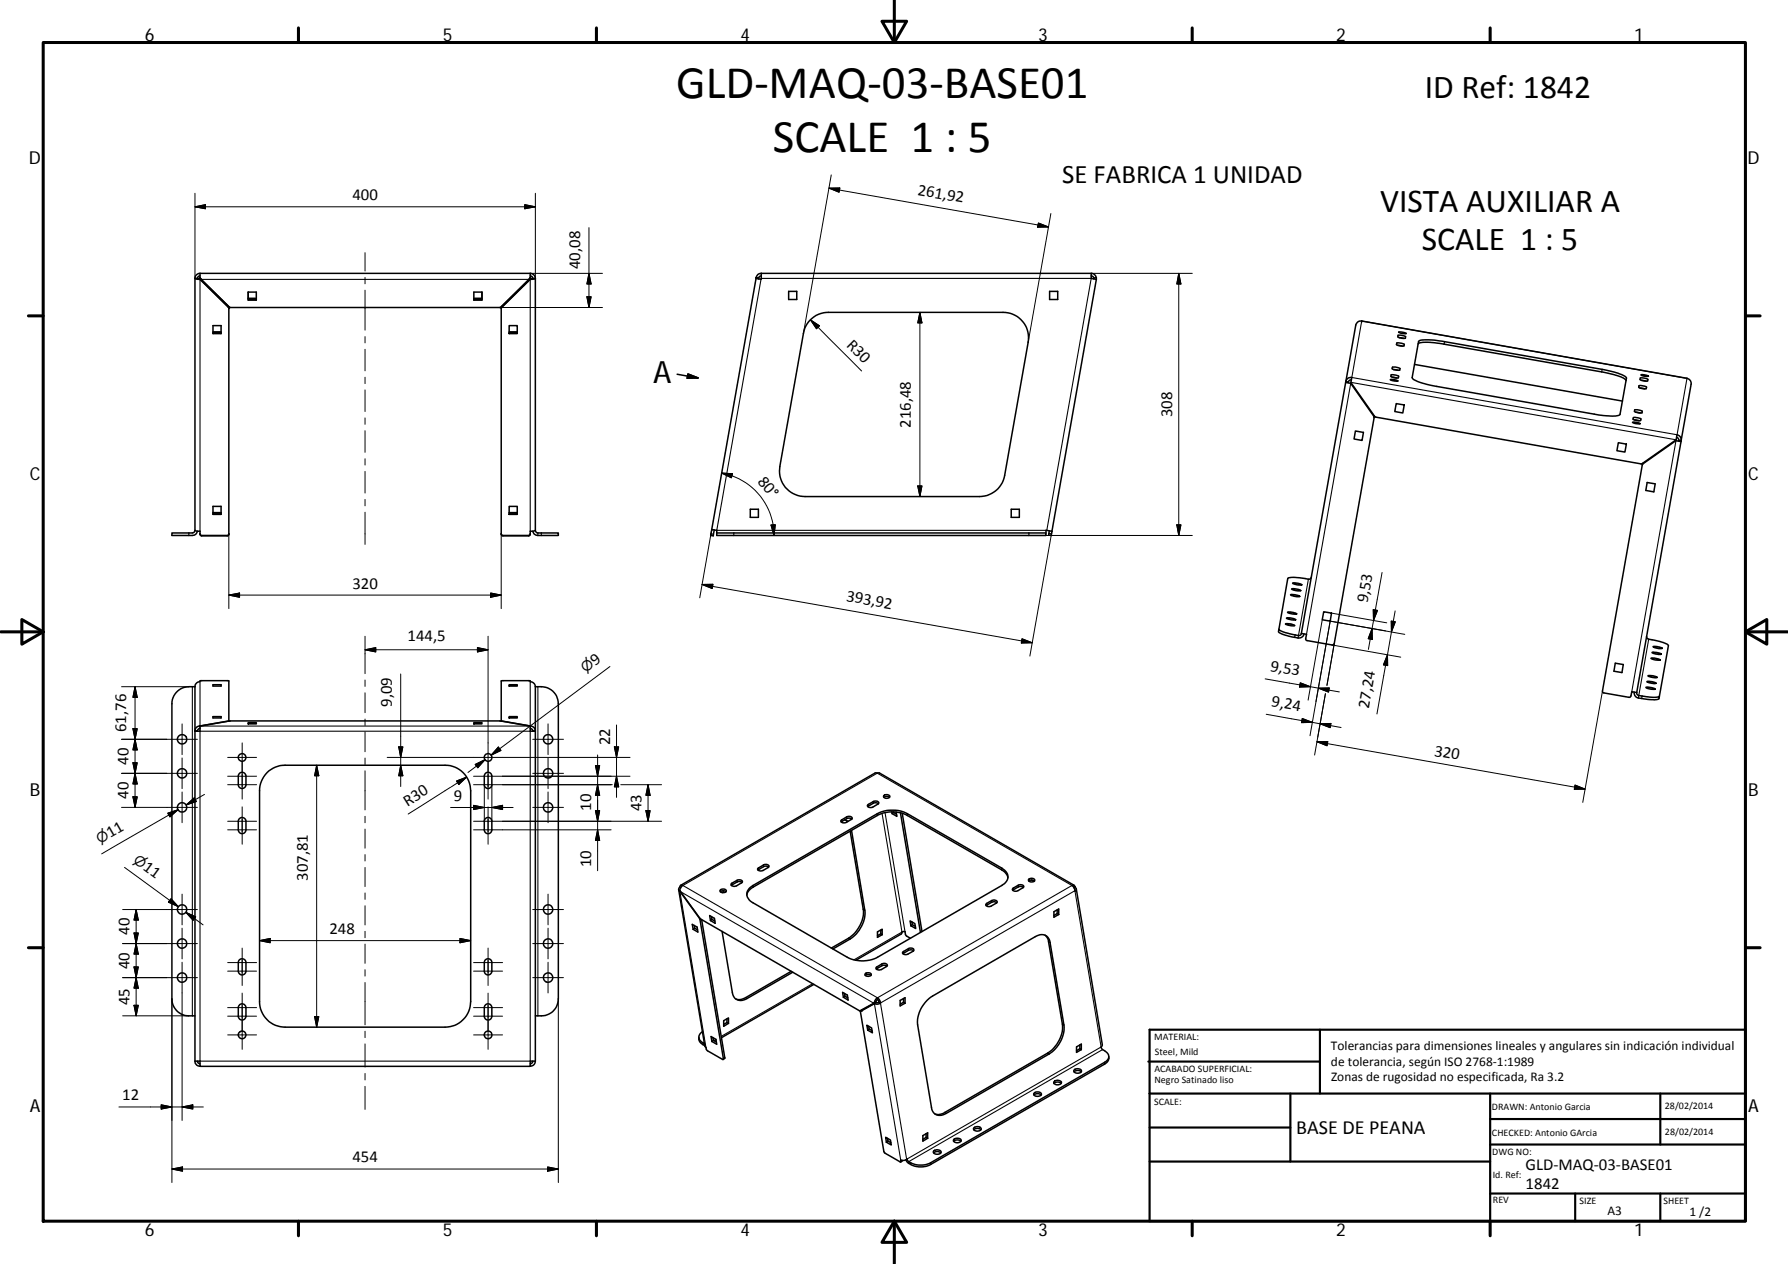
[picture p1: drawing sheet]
<svg xmlns="http://www.w3.org/2000/svg" width="420mm" height="297mm" viewBox="0 0 420 297" stroke-linecap="round" stroke-linejoin="round" font-family="sans-serif">
<g fill="none" stroke="#000" stroke-width=".36">
<path d="M45.8 65.4l1.2 .3M45.8 65.4h.6M45.8 65.4v59.2M46.4 65.4l.6 .2 6.7 6.5 .1 .4-.1-.3-6.7-6.5M47 65.4l6.7 6.6 .1 .4M47 65.4v.3M47 64.2h77.6M47 65.3l.3 .3M47 64.2v1.1M47 65.4h-.6M47 65.3h.1M47 65.3l.1 .1"/>
<path d="M47 64.2l-.8 .3-.3 .4-.1 .5M47 64.8l-.4 .1-.2 .5M50 76.5h2v1.9h-2zM50 78h2M50 78.1h2M50 78.3h2M53.8 72.5v53.2l-.3 .2h-6.2l-.3-.2v-.9l-1.2-.2M58.3 70.1h1.9M58.3 70.2h1.9M58.3 68.6h1.9v1.9h-1.9zM58.3 70.4h1.9M111.3 70.4h2"/>
<path d="M111.3 68.6h2v1.9h-2zM111.3 70.1h2M113.3 68.6v1.6h-2M117.8 72.5v53l.3 .4h6.2l.3-.2v-.9l1.2-.2M119.6 78.1h1.9M119.6 76.5h1.9v1.9h-1.9zM119.6 78.3h1.9M119.6 78h1.9M124.6 65.4h.6M124.6 64.2v1.1M124.6 65.3l-.3 .3M124.6 65.3h.1"/>
<path d="M124.6 65.4v.3M124.6 65.3l-.2 .1M124.6 65.3l-7.2 7h-63.2l-7.2-7M124.6 65.4l-6.7 6.6-.1 .4M124.6 64.8l.4 .1 .2 .5M124.6 64.2l.9 .5 .3 .7M125.2 65.4l-.6 .2-6.8 6.6v.3l6.8-6.8M125.2 65.4h.6M125.8 65.4l-1.2 .3M125.8 65.4v59.2M177.7 65.4l-10.5 59M177.7 65.3h.6"/>
<path d="M177.7 65.3v.1M178.3 65.3h.1M178.3 65.3v.3M178.9 64.2h77.5M178.9 64.2l-.1 1.5-1.1-.3M178.9 64.2a1.18 1.18 0 0 0-1.2 1.1M178.9 64.8l-.3 .1-.3 .4M185.3 68.5h1.9v1.9h-1.9zM190.4 75.2a5.9 5.9 0 0 1 4.3-1.8h41a6 6 0 0 1 5.9 7l-5.5 31.3a6 6 0 0 1-5.9 5h-41a6 6 0 0 1-6-7.1l5.6-31.2 .5-1.8zM246.6 68.5h1.9v1.9h-1.9zM256.4 64.8l.5 .2 .1 .3M256.4 64.2l.7 .3 .5 .8"/>
<path d="M256.4 64.2v1.2l1.2 .3M257 65.3v.3M257.6 65.3v.4M257.6 65.3h-.6M257.6 65.7l-10.4 59.1M328.5 78.8h.8a.64 .64 0 0 1 .9 .7l-1.5-.2-.2-.1zM328.7 78l.9 .1 .8 .3-1-.1zM328.8 79.4l1.1 .1M159.1 87.9l5 .9M161.7 87.9l2.4 .9-2.6 .1zM316.2 89.9l1.2 .2 5.5 8M316.2 89.9l-10.4 59"/>
<path d="M316.3 89.7l2.3-13.3 .4-.7 .7-.3 76.7 13.5a1.26 1.26 0 0 1 1 1.4l-2.4 13.2M316.3 89.7l-.1 .2M316.3 89.7l.6 .1M316.3 89.7a1.05 1.05 0 0 1 1.4-.9l-.3 1.1 5.7 8 .2 .1 62.3 11 8.3-5.6 .1-1.1a1.03 1.03 0 0 1 1 1.2M316.9 89.8l-.1 .2M317.6 89.3h-.4l-.3 .5M322.9 98.1l-9.4 53.3-.5 .2-6-1.1-.2-.3 .2-1.1-1.2-.2M322.9 97.8v.3M326.7 89.2h.9l.9 .3h-.9zM326.9 88.1h.8a.62 .62 0 0 1 .9 .7l-1.4-.1-.4-.2zM327.1 88.6l1.1 .2M327.2 86.3h.8l1 .3-.1 .4h-.8a.66 .66 0 0 1-.9-.7z"/>
<path d="M327.5 86.8l1.1 .2M328.1 94.8l1.9 .4-.4 1.8-1.8-.3zM328.2 80.6h.8a.62 .62 0 0 1 .9 .7l-1.5-.2-.2-.1zM328.5 81.2l1.1 .1M332.4 85.6l48.9 8.7M333.2 80.8a5.4 5.4 0 0 1 3.8-.3l40 7 3.1 .8a2.91 2.91 0 0 1 2 1.2M333.5 80.1l2.1-.2 3.3 .3 38.2 6.7 3.5 1a2.13 2.13 0 0 1 1.6 1l-1.5 8.4a3.4 3.4 0 0 1-2.8 .4l-2.1-.2-38.2-6.7-3.7-.9a3.3 3.3 0 0 1-2.1-1.1zM383.6 99.2l1 .1 .8 .3-1.1-.1zM383.8 98.1h.8a.62 .62 0 0 1 .9 .7l-1.5-.1-.3-.2zM384.1 98.7l1.1 .2M384.1 96.3h.8a.64 .64 0 0 1 .9 .7l-1.5-.2-.2-.1zM384.4 96.9l1.1 .1"/>
<path d="M385.2 90.6l.8 .1a.62 .62 0 0 1 .9 .6l-1.6-.1-.2-.2zM385.4 91.2l1.1 .2M385.5 88.8h.8a.64 .64 0 0 1 .8 .7l-1.3-.1-.4-.2zM385.6 88.1h.7l1.1 .3h-1.1zM385.7 89.4l1.1 .2M50 119h2v1.9h-2zM119.6 119h1.9v1.9h-1.9zM176.3 119.7h1.9v1.9h-1.9zM237.6 119.7h1.9v1.9h-1.9zM318.5 101.3l1.9 .3-.3 1.9-1.9-.3zM380.3 104l1.9 .4-.4 1.8-1.8-.3zM386 108.9l-9.4 53.5 .2 .4 6 1.1 .4-.2 .2-1.1 1.2 .2"/>
<path d="M387.1 113.4l1.8 .3-.3 1.9-1.9-.3zM394 102.8l.4 .3 .1 .3M394.5 103.4l-.1 .3M394.5 103.4l.5 .1M395 103.8l-10.4 59M395 103.8l-1.2-.3-7.8 5.5-.1 .2M395 103.5v.3M45.8 124.6l-.1 .4-.5 .2h-4.8v.6h4.8l.9-.3 .3-.7M47 125.5l.3 .3h6.1l.4-.3M50 120.5h2M50 120.6h2M50 120.8h2"/>
<path d="M117.8 125.5l.3 .3h6.1l.4-.3M119.6 120.6h1.9M119.6 120.8h1.9M119.6 120.5h1.9M125.8 124.6l.4 .6h5v.6h-5.1l-.6-.3-.3-.7M167.8 124.5l-.2 1.4-.6-.1 .2-1.4 .5 .1a.56 .56 0 0 1 .6 .1 .56 .56 0 0 1 .1 .6M168.4 125.2h77.4v.6h-77.4zM246.6 124.7l-.2 1 .6 .1 .2-1M247.2 124.8l-1.4-.2v.6M303.3 139.7l1 .1a.96 .96 0 0 1 1.1 .4l-1.4-.1zM303.6 138.3l1.4 .2 .7 .3h-1.2l-.9-.2zM303.8 137l1.2 .1 .9 .3h-1.2z"/>
<path d="M308.2 135.6l-.6 .5-3.6-.4-1.1 .1-.3 .2-2.1 11.8M302.1 146.6h1l1.1 .4-1.4-.1-.7-.2zM302.3 145.2h1l1.2 .4-1 .1zM302.6 143.8l1.2 .1 .9 .4h-1.2l-.8-.3zM305.8 148.9l-.1 .3-.6 .2-3-.7a2.11 2.11 0 0 1-1.6-.9l-.1 .6a5.4 5.4 0 0 0 3.4 1.3l.4 .1a1.43 1.43 0 0 0 2.2-.8M311.1 143.8l1.8 .3-.3 1.9-1.9-.4zM379.6 155.9l1.9 .3-.4 1.9-1.8-.4zM386.9 149.5l.4 .7 3.1 .7a2.32 2.32 0 0 1 1.7 .8l-2.2 11.9M387.3 158.8h1.2l.9 .4h-1.2zM388 154.7l.8-.1 1.3 .5h-1.2zM388.2 153.3l1.3 .1 .9 .3h-1.2zM388.4 152h1.1l1.1 .3-.9 .1z"/>
<path d="M45.8 161.4a4.4 4.4 0 0 0-5.4 4v69.3a4.2 4.2 0 0 0 5.2 4h.2M45.8 161.4v88M45.8 161.4l.1-.5 .3-.4 .8-.3 .1-.2h6.7v9.4M46.4 171.8h.1M47 170.6h.1M47 171.2l-.4 .1-.2 .5M47 170.6v1.2h-1.2M47 170.6l-.8 .3-.3 .4-.1 .5h.6M50 160.9h2v.3h-2zM50 168.4h2v.3h-2zM53.8 169.5l-6.8 1.1M58.3 169.8h1.9v.3h-1.9z"/>
<path d="M111.3 169.8h2v.3h-2zM117.8 169.5l6.8 1.1M119.6 168.4h1.9v.3h-1.9zM119.6 160.9h1.9v.3h-1.9zM124.6 170.6h.1M124.6 170.6l-7.2-1.2h-63.2l-7.2 1.2M124.6 171.2l.4 .1 .2 .5M124.6 170.6v1.2h1.2M124.6 170.6l.7 .3 .4 .4 .1 .5h-.6M125.2 171.8h.1M125.8 161.4a4.4 4.4 0 0 1 5.4 4v69.3a4.2 4.2 0 0 1-5.1 4h-.3M125.8 161.4l-.3-.7-1.1-.7h-6.6v9.4"/>
<path d="M125.8 161.4v88M384 162.6a1.42 1.42 0 0 0 1.8 1.5l2.2 .3a2.26 2.26 0 0 0 1.8-.2l.1-.6a5.3 5.3 0 0 1-3.5 0l-1.5-.2-.2-.3-.1-.3M386.8 161.5l1.5 .1 .6 .3h-1.2l-.8-.2zM387 160.2h1.3l.9 .4-1.2-.1zM56.2 192.4a.9 .9 0 0 1 1-.2 .9 .9 0 0 1 .6 .8v2a.9 .9 0 0 1-.9 .9 .9 .9 0 0 1-.9-.9v-2zM56.4 181.7a.9 .9 0 0 1 1.4 .7v2a.9 .9 0 0 1-.9 .9 .9 .9 0 0 1-.9-.9v-2.2zM62.7 181.6a6 6 0 0 1 4.3-1.8h37.6a6 6 0 0 1 6 6v49.6a6.1 6.1 0 0 1-6 6h-37.6a6 6 0 0 1-6-6v-49.6a6.2 6.2 0 0 1 1.7-4.2zM114 192.4a.9 .9 0 0 1 1-.2 .9 .9 0 0 1 .6 .8v2a.89 .89 0 0 1-.9 .9 .89 .89 0 0 1-.9-.9v-2zM114 181.8a.89 .89 0 0 1 1-.3 .89 .89 0 0 1 .6 .9v2a.89 .89 0 0 1-.9 .9 .89 .89 0 0 1-.9-.9v-2zM197.7 192.7l1.3-.7a.79 .79 0 0 1 1.2 .4l-1.3 .9a.78 .78 0 0 1-1.3-.5zM198.5 192.7l.8 .3M198.8 192.7l.3 .4"/>
<path d="M199.8 195.3l3.1 18.4a7.5 7.5 0 0 1-3.5 6.8l-4 2.3M200.1 195.1l3.1 18.8a7.5 7.5 0 0 1-3.5 6.8l-4 2.3M200.2 192.5l-.7-.3-.4 .1-1.4 .9M203.9 189.1l1.3-.7a.77 .77 0 0 1 1.3 .4l-1.4 .9a.78 .78 0 0 1-1.3-.4zM206.4 188.9l-.4-.2h-.6l-1.5 .8M207.7 187.4a1.04 1.04 0 0 1 1.3 0M207.7 187a.78 .78 0 0 1 .8-.3 .78 .78 0 0 1 .6 .6 .83 .83 0 0 1-1.5-.2zM209.6 190.8v.4M209.9 190.8l.1 .1-.4 .3M210 190.9l.7 .4M210.6 190.8l.2 1.1-1.2-.7M211.6 191l4.7 28.1"/>
<path d="M212 191.1l4.7 27.8M159.5 209.1l6.1 36.7 .7 1.1 3.6 2.1-5.4-33.1-4.7-6.5M159.8 208.5l.1-.4h.6a1.1 1.1 0 0 0-.6 1.4l4.8 6.5 37.2 21.5 3.4-1.7M159.8 208.5l.2 .1M159.8 208.5l-.3 .4 .3 .5M159.8 209.4h.1M160 208l45.9-26.4 .8 .1 45.7 26.3M162.7 217.2l1.1 .7 .2 1.1-1.1-.6zM163.1 217.5l.1 .6 .7 .4M163.2 218.1l-.3 .3M164.9 216.1l5.4 32.5-.4 .4M166.8 215.2l1.1 .6 .2 1.2-1.1-.7z"/>
<path d="M167.2 215.4l.1 .7 .7 .4M167.3 216.1l-.3 .2M169.3 209.6a1.04 1.04 0 0 1 1.3 0M169.3 209.1a.79 .79 0 0 1 1.3 .4 .87 .87 0 0 1-1.4-.3zM169.7 218.9l2.4 14.4a2.1 2.1 0 0 0 1.3 1.7 2.1 2.1 0 0 0 2.2-.4l10.7-6.1M170 209.3l-.2 .5M171.9 207.6l1.3-.7a.78 .78 0 0 1 1.2 .4l-1.3 .9a.81 .81 0 0 1-1.3-.5zM174.4 207.4l-.5-.2h-.6l-1.4 .9M176 208.8l.9-.7 29.3-16.9a7.9 7.9 0 0 1 7 0l22.2 12.8a2.17 2.17 0 0 1 1.4 2 2.17 2.17 0 0 1-1.4 2.1l-29.2 16.9a7.8 7.8 0 0 1-7.1 0l-22.2-12.8a2.07 2.07 0 0 1-.9-3.4zM178.1 204l1.3-.7a.8 .8 0 0 1 1.3 .4l-1.4 .9a.79 .79 0 0 1-1.3-.5zM180.6 203.8l-.8-.3-1.7 1M206.2 219l1.1-.6v1.2l-1.1 .7z"/>
<path d="M207 219.5l.3 .1M207 218.6v.9M207 219.5l-.8 .4M213.9 216.4l1.1 .6 .2 1.2-1.2-.6zM214.3 216.7l.1 .6-.4 .3M214.4 217.3l.7 .4M231.7 212.4l1.3-.8a.82 .82 0 0 1 1.3 .4l-1.4 .9a.78 .78 0 0 1-1.2-.4zM234.2 212.1l-.8-.2-1.7 .9M236.8 206.3l-.5-1.2-.9-.7-22.2-12.8a7.8 7.8 0 0 0-7 0l-29.3 16.9-1.1 1-.3 .8M238 208.8l1.3-.8a.78 .78 0 0 1 1.2 .4l-1.3 .9a.79 .79 0 0 1-1.3-.4zM240.5 208.5l-.5-.2-.6 .1-1.4 .8M241.7 206.7a.81 .81 0 0 1 .8-.3 .81 .81 0 0 1 .6 .6 .87 .87 0 0 1-1.4-.3z"/>
<path d="M241.8 207a1.04 1.04 0 0 1 1.3 0M242.4 206.8l.5 .4M245.6 219.8l.7 1.1 3.3 19.8a7.5 7.5 0 0 1-3.4 6.8l-24.5 14.1-1.1 .3-.9-.1M247.7 214.2l1.1-.6v1.3l-1.1 .6zM248.4 214.7l.4 .2M248.4 213.8v.9M248.4 214.7l-.7 .4M252.6 208.5l.3 .4-.3 .5a1.65 1.65 0 0 0-.7-1.3h.5l.2 .3-.3 .2M252.6 208.5l-.2 .2M252.6 208.5l-.2 .1M252.9 208.9l6.1 36.7a.59 .59 0 0 0 .1 1.1 1.76 1.76 0 0 1 1.3 2.1l-.8 .8-40.9 23.6a4.8 4.8 0 0 1-5.5-.6v-.2a1.43 1.43 0 0 1-1.5 .2l-.1 .5-3.7-2.2-.2-.3-5.5-32.9M56.2 225.6a.9 .9 0 0 1 1-.2 .9 .9 0 0 1 .6 .8v2a.9 .9 0 0 1-.9 .9 .9 .9 0 0 1-.9-.9v-2z"/>
<path d="M56.4 236.1a.92 .92 0 0 1 1.4 .7v2a.9 .9 0 0 1-.9 .9 .9 .9 0 0 1-.9-.9v-2.2zM114 225.6a.9 .9 0 0 1 1-.2 .9 .9 0 0 1 .6 .8v2a.89 .89 0 0 1-.9 .9 .89 .89 0 0 1-.9-.9v-2zM114 236.2a.89 .89 0 0 1 1-.2 .89 .89 0 0 1 .6 .8v2a.89 .89 0 0 1-.9 .9 .89 .89 0 0 1-.9-.9v-2zM170.1 239.9l1.1-.7v1.3l-1.1 .7zM170.8 239.4v.9M185.9 228.3l-10.7 6.1-1.1 .5-1.2-.1M191.3 231.3l-21.8 12.6M198 233.2l1.1 .6 .2 1.2-1.1-.6zM198.4 233.4l.1 .7 .7 .4M198.5 234.1l-.3 .3M203.3 229.2a1.07 1.07 0 0 1 1.4 0M203.3 228.8a.9 .9 0 0 1 1.4 .2 .81 .81 0 0 1-.7 .4 .81 .81 0 0 1-.7-.5z"/>
<path d="M205.5 235.9l-3.3 1.8M205.5 235.6l-.2 .2M205.7 235.5l-.4 .3M205.8 235.6l-.3 .3M205.8 235.6l-3.6 2.1M205.9 227.3l1.3-.8a.79 .79 0 0 1 1.3 .4l-1.4 .9a.81 .81 0 0 1-1.2-.4zM206.2 234.5l.5 .6 .2 .6M206.2 234.9l.3 .6M206.2 234.9l-.4 .6-.3 .1M206.2 234.5v.4M206.2 234.5l-.6 .6-.1 .5M206.5 235.5l-.7 .1"/>
<path d="M206.5 235.5l.4 .2M206.9 235.7l-.6 .3-.8-.1M208.4 227l-.3-.1h-.7l-1.5 .8M211.5 235.1l1.2-.6v1.3l-1.2 .6zM212.2 223.7l1.3-.8a.7 .7 0 0 1 .8-.1 .7 .7 0 0 1 .4 .6l-1.4 .8a.78 .78 0 0 1-1.2-.4zM212.3 235.5l.4 .3M212.3 234.7v.8M212.3 235.5l-.8 .5M213.9 220.5l-1-.6-.2-.9a.61 .61 0 0 0-.9 .5l-10.7 6.2M214.7 223.4l-.5-.2-.6 .1-1.4 .8M218 235l1.1-.9 24.2-14a2.08 2.08 0 0 1 2.1-.4 2.08 2.08 0 0 1 1.3 1.8l3.3 19.4a7.5 7.5 0 0 1-3.5 6.8l-24.1 13.9a2.08 2.08 0 0 1-2.2 .4 2.08 2.08 0 0 1-1.3-1.7l-3.3-19.4a7.3 7.3 0 0 1 2.4-5.9zM45.8 249.4h1.2v1.2h.1h77.5"/>
<path d="M45.8 249.4l.1 .5 .3 .4 .8 .3M46.4 249.4l.1 .3 .5 .3M125.2 249.4l-.1 .3-.5 .3M125.8 249.4h-1.2v1.2M125.8 249.4l-.3 .7-.9 .5M164.2 243.7a1.89 1.89 0 0 0 1.4 2M165.1 242.4a1.4 1.4 0 0 0-.9 1.4 1.4 1.4 0 0 0 1 1.3l.4 .2M167.1 243.6l1.1 .6 .2 1.2-1.1-.6zM167.5 243.8l.1 .7 .7 .4M167.6 244.5l-.3 .3M168.3 244.6l-.2 .1M170.8 240.3l-.7 .4"/>
<path d="M170.8 240.3l.4 .2M203.7 240.9l1.1 .7 .2 1.1-1.1-.6zM204.1 241.2l.1 .6 .7 .4M204.2 241.8l-.3 .3M243 257.3a1.29 1.29 0 0 1 1.7 0M243 256.9a1.05 1.05 0 0 1 1.7 .3 1.1 1.1 0 0 1-1.8-.1zM247.6 254.2a1.07 1.07 0 0 1 1.8 .3 1.06 1.06 0 0 1-1.8-.1zM247.7 254.6a1.32 1.32 0 0 1 1.7 0M252.4 251.9a1.23 1.23 0 0 1 1.7 0M252.4 251.4a1.08 1.08 0 0 1 1.7 .4 1.08 1.08 0 0 1-1.8-.1zM253 246l1.1-.6v1.3l-1.1 .6zM253.8 246.4l.3 .3"/>
<path d="M253.8 246.4l-.8 .5M253.8 245.6v.8M260.6 248.3l-.2 .9-.8 .9-40.9 23.5a4.7 4.7 0 0 1-5.7-.8l-.1-.3M208.1 267.3l1.1 .6 .2 1.2-1.1-.7zM208.5 267.5l.1 .6 .7 .4M208.6 268.1l-.3 .3M212.1 272.7l-.4 .4M216.9 266.9l1.1-.7v1.3l-1.1 .7zM217.6 267.3l.4 .2M217.6 266.4v.9M217.6 267.3l-.7 .5M219.4 270.9a1.2 1.2 0 0 1 1.7 0"/>
<path d="M219.4 270.4a1.1 1.1 0 0 1 1.8 .4 1.1 1.1 0 0 1-1.9-.1zM224.1 268.2a1.29 1.29 0 0 1 1.7 0M224.2 267.7a1.22 1.22 0 0 1 1.7 .2 1.02 1.02 0 0 1-.9 .7 1.02 1.02 0 0 1-1-.6zM228.8 265.5a1.23 1.23 0 0 1 1.7 0M228.9 265a1.07 1.07 0 0 1 1.7 .4 1.07 1.07 0 0 1-1.9-.1z"/>
<circle cx="42.8" cy="173.7" r="1.1"/>
<circle cx="56.9" cy="178" r=".9"/>
<circle cx="114.7" cy="178" r=".9"/>
<circle cx="128.8" cy="173.7" r="1.1"/>
<circle cx="42.8" cy="189.7" r="1.1"/>
<circle cx="42.8" cy="181.7" r="1.1"/>
<circle cx="128.8" cy="181.7" r="1.1"/>
<circle cx="128.8" cy="189.7" r="1.1"/>
<circle cx="42.8" cy="213.7" r="1.1"/>
<circle cx="128.8" cy="213.7" r="1.1"/>
<circle cx="42.8" cy="221.7" r="1.1"/>
<circle cx="42.8" cy="229.7" r="1.1"/>
<circle cx="128.8" cy="229.7" r="1.1"/>
<circle cx="128.8" cy="221.7" r="1.1"/>
<circle cx="56.9" cy="243.2" r=".9"/>
<circle cx="114.7" cy="243.2" r=".9"/>
</g>
<g fill="none" stroke="#000" stroke-width=".25">
<path d="M47 65.7v59.1M47.3 65.7h77M53.7 72v.2M117.9 72v.2M124.6 65.7v59.1M177.7 65.2l.6 .1M178.8 65.7l-10.4 58.9h77.4M178.9 65.4h77.5l-10.4 59.2M320 75.4l76.4 13.5-2.3 13.3-76.4-13.5zM317.4 89.9l-10.4 59.2M317.4 89.9l76.5 13.5M339.4 80.3l-.1 .6"/>
<path d="M376.5 86.8l-.1 .6M393.9 103.4l-10.5 59.2M44.4 125.2v.6M126.4 125.2v.6M127.2 125.2v.6M167.1 125.5h.5M172.4 125.2v.6M241.8 125.2v.6M246.5 125.3l.6 .2M307.5 136.1l-2.5 13.8M304.3 149.2l-.1 .6M387.4 150.2l-2.4 13.8"/>
<path d="M45.2 161.4v77.3M47 160.2v10.4h77.6v-10.4M47 171.8h77.6v77.6h-77.6zM53.7 169.4v.1M117.9 169.4v.1M126.4 161.4v77.3M385.9 163.6l-.1 .5M197.8 192.7v.4M199 192v.4M204.1 189v.4M205.2 188.4v.4M206.2 191.2v.4"/>
<path d="M207.3 191.2l4.7 27.8-11.4 6.6M208 191l4.7 28M213.2 191.2v.4M159.8 209.4l6.1 36.8M159.9 209.6l45.4 26.2M160.5 208.1l45.7-26.4 45.7 26.4-45.7 26.4zM164.5 215.8h-.1M164.6 215.9l-.1 .1M172 207.6v.4M173.2 206.9v.4M176.9 208.1v.4M178.3 204v.4"/>
<path d="M179.4 203.3v.4M202.9 213.7l.3 .2M231.9 212.3v.4M233 211.6v.4M235.4 204v.4M238.1 208.7v.4M239.3 208v.4M252.6 209.3l-45.7 26.4 6.2 36.7M252.6 208.4l-.3 .2M252.6 209.4l6.2 36.6-45.6 26.4M175.2 234.4l.4 .2M191 231.2l-21.5 12.3"/>
<path d="M199.4 220.5l.3 .2M202.6 237.4l-.4 .3M205.5 235.9l6.2 36.7M206.1 227.2v.4M207.2 226.5v.4M212.3 223.6v.4M213.5 222.9v.4M246.4 221.3l.3 .2M165.2 245.1v.4M168.2 244.3l-.4 .2M170.3 248.6l-.3 .3M246.2 247.5l.3 .2"/>
<path d="M249.6 240.7l.4 .2M259.1 246.7l-45.6 26.3v.4M259.6 249.6v.5M212 272.7l-.3 .2M214 273.2v.4M218.7 273.2v.4M222 261.4l.4 .2"/>
</g>
<g fill="#000">
<circle cx="47" cy="65.3" r=".18"/>
<circle cx="320" cy="75.4" r=".18"/>
<circle cx="47" cy="170.6" r=".18"/>
<circle cx="124.6" cy="170.6" r=".18"/>
<circle cx="252.6" cy="208.4" r=".18"/>
<circle cx="202.6" cy="237.4" r=".18"/>
</g>
<g fill="none" stroke="#000" stroke-width=".71">
<path d="M10.1 10h400.1v277h-400.1zM70.1 6.6v3.4M140.2 6.6v3.4M207.3 5h5.8l-2.9 5zM210.2 0v10M280.2 6.6v3.4M350.2 6.6v3.4M6.7 74.2h3.4M410.2 74.2h3.4M.2 148.5h9.9M5.1 145.6l5 2.9-5 2.9zM410.2 148.5l5-2.9v5.8z"/>
<path d="M410.2 148.5h9.9M6.7 222.7h3.4M410.2 222.7h3.4M70.1 287v3.4M140.2 287v3.4M210.2 287l2.9 5h-5.8zM210.2 287v10M280.2 287v3.4M350.2 287v3.4"/>
</g>
<g fill="none" stroke="#000" stroke-width=".51">
<path d="M269.8 249.5h40.4M270.1 257h140.1M270.1 242h140.1v45h-140.1zM303.2 257v16M310.2 242v15M350.2 257v30M390.2 257v12M270.1 273h80.1M270.1 265h33.1M350.2 269h60M350.2 263h60M350.2 280.5h60"/>
<path d="M370.2 280.5v6.5M390.2 280.5v6.5"/>
</g>
<path d="M161.7 87.9l2.4 .9-2.6 .1z" fill="#000" stroke="#000" stroke-width=".36"/>
<g fill="none" stroke="#000" stroke-width=".23">
<path d="M45.8 48.6l2.5-.5v1zM45.8 48.6h80M45.8 45.4v20M85.8 59.4v4.3M123.3 48.1l2.5 .5-2.5 .5zM125.8 45.4v20M138.4 53.5v18.8M194.8 44.2h2.5l-.1 1zM194.8 44.2l51.6 9.1M195.3 41.1l-6.5 37.3M244 52.4l2.4 .9-2.6 .1zM246.9 50.2l-5.3 30.2"/>
<path d="M85.8 65.2v1.5M85.8 68.2v9.4M85.8 79.1v1.5M117.4 72.3h24.2M124.6 64.2h17M137.9 69.7h1l-.5 2.6zM138.4 64.2l.5 2.5h-1zM190.4 75.2l12.1 12M190.4 75.2l2.2 1.4-.7 .7zM216.2 73.4v43.3M216.2 73.4l.5 2.5h-1zM256.4 64.2h23.8"/>
<path d="M277 64.2v61.6M277 64.2l.5 2.5h-1zM85.8 82.1v5M85.8 88.6v1.5M85.8 91.6v5.1M85.8 98.2v1.5M85.8 101.2v5.1M85.8 107.8v1.5M85.8 110.8v5.1M85.8 117.4v1.5M169.6 111.2l2.5 .1-.2 1zM169.6 111.2a14.9 14.9 0 0 1 12.3 14.6"/>
<path d="M215.7 114.2h1l-.5 2.5zM53.8 139.8l2.5-.4v1zM53.8 139.8h64M53.8 125.5v17.5M85.8 120.4v7.5M115.3 139.4l2.5 .4-2.5 .6zM117.8 125.5v17.5M165 137.4l77.6 13.6M165 137.4l2.5-.1-.1 1zM167.2 124.4l-2.8 16.1M181.2 123.4l1-.1-.3 2.5zM241.8 125.8h38.4"/>
<path d="M247.2 124.8l-5.2 29.4M276.5 123.3h1l-.5 2.5zM324.8 134.5l-3.2 18.1M85.8 152.7l2.5-.5v1zM85.8 152.7h28.9M85.8 159.8v1.5M85.8 149.5v8.8M94.2 158.4v26.4M112.2 152.2l2.5 .5-2.5 .5zM114.7 149.5v38.3M143.3 156.6l-27.9 20.9 2-1.5M240.2 150.1l2.4 .9-2.6 .1z"/>
<path d="M297.3 159.5l17.4 3.1M310.7 145.6l-3.3 18.9M312.6 146l17.5 3.1M312.6 146l13 2.3M312.6 146l-4.8 26.9M312.9 144.1l13 2.3M313 151.6l16.2 2.8M313.5 151.3l-1.7 9.8M322.4 147.7l.1 2.6-1-.2zM322.7 143.3l1 .1-.9 2.4zM326 153.9l.1 2.5-1-.1zM326.9 146l1 .1-.9 2.4z"/>
<path d="M327.8 143.6l-4.2 24.2M28.6 161.4h15.8M31.2 171.2h1l-.5 2.5zM31.2 179.2h1l-.5 2.5zM31.7 161.4l.5 2.5h-1zM31.7 173.7l.5 2.5h-1zM31.7 161.4v28.3M42.8 170.1v7.2M42.8 178.1v7.2M46.4 173.7h-17.8M53.5 178h6.8M56.9 174.6v13.2"/>
<path d="M74.4 179.8v61.6M74.4 179.8l.5 2.5h-1zM85.8 162.8v4.7M85.8 169v1.5M85.8 172v4.7M85.8 178.1v1.5M91 178h57M93.7 175.5h1l-.5 2.5zM94.2 179.8l.5 2.5h-1zM111.7 179.6l2.3-1.1-1.7 1.9zM114 178.5l-4 3M117.1 175.6l.6 .8-2.3 1.1z"/>
<path d="M125.2 173.7h7.2M128.8 170.1v7.2M128.8 178.1v7.2M139.9 179.9h1l-.5 2.5zM140.4 177.4v27.2M144.4 175.5h1l-.5 2.5zM144.9 170.4v17M297.5 167.9l17.6 3.1M305.6 160.5l2.3 .9-2.5 .1zM306 168.8l2.4 1h-2.6zM309.5 174.3h2.5l-.2 1zM309.5 174.3l63 11.1"/>
<path d="M309.8 161.7h2.5l-.1 .9zM310.2 170.1l2.5-.1-.1 1zM311.5 163l-2.6 14.4M376.6 162.4l-4.7 26.2M28.6 181.7h17.8M28.6 189.7h17.8M31.2 187.2h1l-.5 2.5zM31.7 181.7l.5 2.5h-1zM39.4 191.1l2.4-.8-1.9 1.7zM39.7 191.5l2.1-1.2-17.9 10.4M42.8 186.1v7.2M43.7 189.2l1.9-1.7 .6 .9z"/>
<path d="M48.1 186.7l-4.4 2.5M53.5 195h6.8M53.5 193h6.8M53.5 184.4h6.8M53.5 182.4h6.8M56.9 189.6v8.8M85.8 181.1v9.2M85.8 191.8v1.5M85.8 194.8v4.5M105.9 185l-10 6.3M105.9 189.8h14.7M107.3 183.5l2.4-.9-1.9 1.8z"/>
<path d="M109.7 182.6l-3.6 2.3M111.3 189.3l2.5 .5-2.5 .4zM113.8 184.5v8.4M114.7 189.6v8.8M115.6 189.8l2.5-.5v.9zM115.6 184.5v8.4M125.2 181.7h7.2M125.2 189.7h7.2M128.7 193h-17.4M128.7 184.4h-17.4M128.7 182.4h-17.4M128.8 186.1v7.2"/>
<path d="M128.9 193h26.6M128.9 184.4h15M128.9 182.4h19.1M139.9 190.5h1l-.5 2.5zM140.4 184.4l.5 2.5h-1zM140.4 195l.5 2.5h-1zM143.6 195h-32.3M144.9 182.4l.5 2.5h-1zM145.9 184.4h9.6M151.8 190.5h1l-.5 2.5zM152.3 184.4v8.6M152.3 184.4l.5 2.5h-1z"/>
<path d="M370.1 184.5l2.4 .9-2.6 .1zM29.3 203.8l12.6 9.3-2-1.5M31.5 219.2h1l-.5 2.5zM32 213.7l.5 2.5h-1zM32 213.7v25M40.2 211.2l1.7 1.9-2.3-1.1zM42.8 210.1v7.2M42.8 218.1v7.2M43.7 214.4l4 2.9M43.7 214.4l2.3 1.1-.6 .8zM46.4 213.7h-17.6M85.8 200.8v1.5"/>
<path d="M85.8 203.9v4.4M85.8 209.8v1.5M85.8 212.9v4.5M85.8 218.9v1.5M125.2 213.7h7.2M128.8 210.1v7.2M128.8 218.1v7.2M28.8 238.7h15.6M31.5 236.2h1l-.5 2.5zM31.5 227.2h1l-.5 2.5zM32 229.7l.5 2.5h-1zM32 221.7l.5 2.5h-1z"/>
<path d="M40.4 234.7v43.2M42.8 226.1v37.2M46.4 221.7h-17.6M46.4 229.7h-17.6M53.5 238.8h6.8M53.5 228.2h6.8M53.5 236.8h6.8M53.5 226.2h6.8M56.9 222.8v8.8M56.9 233.4v13.2M61 221l2.5-.5v1.1zM61 221h49.6"/>
<path d="M73.9 238.9h1l-.5 2.5zM85.8 221.9v4.5M85.8 227.9v1.5M85.8 230.9v9.9M108.1 220.5l2.5 .5-2.5 .6zM111.3 238.8h6.8M111.3 228.2h6.8M111.3 236.8h6.8M111.3 226.2h6.8M114.7 222.8v8.8M114.7 233.4v13.2M125.2 221.7h7.2"/>
<path d="M125.2 229.7h7.2M128.8 226.1v7.2M131.2 234.7v43.2M37.9 259.6l2.5 .5-2.5 .5zM53.5 243.2h6.8M85.8 242.3v1.5M85.8 245.3v5.5M85.8 252.3v1.5M85.8 255.3v5.4M111.3 243.2h6.8M27.9 260.1h19.9M40.4 274.7l2.5-.5v1z"/>
<path d="M40.4 274.7h90.8M42.8 260.1l2.5-.5v1zM128.7 274.2l2.5 .5-2.5 .5z"/>
</g>
<g fill="#000" stroke="#000" stroke-width=".23">
<path d="M45.8 48.6l2.5-.5v1zM123.3 48.1l2.5 .5-2.5 .5zM194.8 44.2h2.5l-.1 1zM244 52.4l2.4 .9-2.6 .1zM137.9 69.7h1l-.5 2.6zM138.4 64.2l.5 2.5h-1zM190.4 75.2l2.2 1.4-.7 .7zM216.2 73.4l.5 2.5h-1zM277 64.2l.5 2.5h-1zM169.6 111.2l2.5 .1-.2 1zM215.7 114.2h1l-.5 2.5zM53.8 139.8l2.5-.4v1z"/>
<path d="M165 137.4l2.5-.1-.1 1zM181.2 123.4l1-.1-.3 2.5zM276.5 123.3h1l-.5 2.5zM85.8 152.7l2.5-.5v1zM112.2 152.2l2.5 .5-2.5 .5zM115.3 139.4l2.5 .4-2.5 .6zM240.2 150.1l2.4 .9-2.6 .1zM322.4 147.7l.1 2.6-1-.2zM322.7 143.3l1 .1-.9 2.4zM326 153.9l.1 2.5-1-.1zM326.9 146l1 .1-.9 2.4zM31.2 171.2h1l-.5 2.5z"/>
<path d="M31.2 179.2h1l-.5 2.5zM31.7 161.4l.5 2.5h-1zM31.7 173.7l.5 2.5h-1zM93.7 175.5h1l-.5 2.5zM117.1 175.6l.6 .8-2.3 1.1zM139.9 179.9h1l-.5 2.5zM144.4 175.5h1l-.5 2.5zM305.6 160.5l2.3 .9-2.5 .1zM306 168.8l2.4 1h-2.6zM309.5 174.3h2.5l-.2 1zM309.8 161.7h2.5l-.1 .9zM310.2 170.1l2.5-.1-.1 1z"/>
<path d="M31.2 187.2h1l-.5 2.5zM31.7 181.7l.5 2.5h-1zM39.4 191.1l2.4-.8-1.9 1.7zM43.7 189.2l1.9-1.7 .6 .9zM74.4 179.8l.5 2.5h-1zM94.2 179.8l.5 2.5h-1zM107.3 183.5l2.4-.9-1.9 1.8zM111.3 189.3l2.5 .5-2.5 .4zM111.7 179.6l2.3-1.1-1.7 1.9zM115.6 189.8l2.5-.5v.9zM139.9 190.5h1l-.5 2.5zM140.4 184.4l.5 2.5h-1z"/>
<path d="M140.4 195l.5 2.5h-1zM144.9 182.4l.5 2.5h-1zM151.8 190.5h1l-.5 2.5zM152.3 184.4l.5 2.5h-1zM370.1 184.5l2.4 .9-2.6 .1zM31.5 219.2h1l-.5 2.5zM32 213.7l.5 2.5h-1zM40.2 211.2l1.7 1.9-2.3-1.1zM43.7 214.4l2.3 1.1-.6 .8zM31.5 236.2h1l-.5 2.5zM31.5 227.2h1l-.5 2.5zM32 229.7l.5 2.5h-1z"/>
<path d="M32 221.7l.5 2.5h-1zM61 221l2.5-.5v1.1zM73.9 238.9h1l-.5 2.5zM108.1 220.5l2.5 .5-2.5 .6zM42.8 260.1l2.5-.5v1zM37.9 259.6l2.5 .5-2.5 .5zM40.4 274.7l2.5-.5v1zM128.7 274.2l2.5 .5-2.5 .5z"/>
</g>
<g font-size="11">
<text x="158.9" y="23.1">GLD‐MAQ‐03‐BASE01</text>
<text x="181.6" y="35.7">SCALE 1 : 5</text>
</g>
<g font-size="7.9">
<text x="334.8" y="23.1">ID Ref: 1842</text>
<text x="324.3" y="49.9">VISTA AUXILIAR A</text>
<text x="334.1" y="58.9">SCALE 1 : 5</text>
</g>
<text font-size="7.2" x="153.5" y="90.1">A</text>
<text font-size="6.3" x="249.6" y="42.9">SE FABRICA 1 UNIDAD</text>
<text font-size="4.7" x="304.6" y="266.5">BASE DE PEANA</text>
<g font-size="4.2">
<text x="34" y="9.6">6</text>
<text x="104" y="9.6">5</text>
<text x="174" y="9.6">4</text>
<text x="244" y="9.6">3</text>
<text x="314" y="9.6">2</text>
<text x="384" y="9.6">1</text>
<text x="6.8" y="38.7">D</text>
<text x="410.6" y="38.7">D</text>
<text x="7" y="112.9">C</text>
<text x="410.8" y="112.9">C</text>
<text x="7" y="187.1">B</text>
<text x="410.8" y="187.1">B</text>
<text x="7" y="261.3">A</text>
<text x="410.8" y="261.3">A</text>
<text x="34" y="290.4">6</text>
<text x="104" y="290.4">5</text>
<text x="174" y="290.4">4</text>
<text x="244" y="290.4">3</text>
<text x="314" y="290.4">2</text>
<text x="384" y="290.4">1</text>
</g>
<g font-size="3.9">
<text x="82.8" y="47">400</text>
<text x="215.5" y="45.8" transform="rotate(10 215.5 45.8)">261,92</text>
<text x="136.3" y="63.2" transform="rotate(-90 136.3 63.2)">40,08</text>
<text x="198.7" y="81.2" transform="rotate(45 198.7 81.2)">R30</text>
<text x="214.1" y="100.5" transform="rotate(-90 214.1 100.5)">216,48</text>
<text x="275.4" y="98" transform="rotate(-90 275.4 98)">308</text>
<text x="177.9" y="113.2" transform="rotate(50 177.9 113.2)">80°</text>
<text x="82.8" y="138.3">320</text>
<text x="198.7" y="141.2" transform="rotate(10 198.7 141.2)">393,92</text>
<text x="321.4" y="141.8" transform="rotate(-80 321.4 141.8)">9,53</text>
<text x="95.8" y="150.6">144,5</text>
<text x="139.8" y="156.5" transform="rotate(-37 139.8 156.5)">9</text>
<text x="298.4" y="157.6" transform="rotate(10 298.4 157.6)">9,53</text>
<text x="92.1" y="166.1" transform="rotate(-90 92.1 166.1)">9,09</text>
<text x="298.7" y="165.9" transform="rotate(10 298.7 165.9)">9,24</text>
<text x="321.6" y="166.7" transform="rotate(-80 321.6 166.7)">27,24</text>
<text x="29.6" y="172" transform="rotate(-90 29.6 172)">61,76</text>
<text x="30.2" y="179.7" transform="rotate(-90 30.2 179.7)">40</text>
<text x="143.4" y="175.1" transform="rotate(-90 143.4 175.1)">22</text>
<text x="336.9" y="177.6" transform="rotate(10 336.9 177.6)">320</text>
<text x="30.2" y="187.7" transform="rotate(-90 30.2 187.7)">40</text>
<text x="95.7" y="189.6" transform="rotate(-32 95.7 189.6)">R30</text>
<text x="106.7" y="188.2">9</text>
<text x="138.9" y="190.5" transform="rotate(-90 138.9 190.5)">10</text>
<text x="150.7" y="190.7" transform="rotate(-90 150.7 190.7)">43</text>
<text x="25.9" y="197" transform="rotate(-30 25.9 197)">11</text>
<text x="138.9" y="203.9" transform="rotate(-90 138.9 203.9)">10</text>
<text x="33.4" y="204.2" transform="rotate(36 33.4 204.2)">11</text>
<text x="72.4" y="207" transform="rotate(-90 72.4 207)">307,81</text>
<text x="30.4" y="219.7" transform="rotate(-90 30.4 219.7)">40</text>
<text x="77.4" y="219.5">248</text>
<text x="30.4" y="227.7" transform="rotate(-90 30.4 227.7)">40</text>
<text x="30.4" y="236.2" transform="rotate(-90 30.4 236.2)">45</text>
<text x="28.7" y="258.6">12</text>
<text x="82.8" y="273.2">454</text>
<text x="358.5" y="274.9">GLD‐MAQ‐03‐BASE01</text>
<text x="358.5" y="279.4">1842</text>
</g>
<g font-size="3.3">
<text x="137.6" y="158.2" transform="rotate(-37 137.6 158.2)">⌀</text>
<text x="23.5" y="198.4" transform="rotate(-30 23.5 198.4)">⌀</text>
<text x="31.2" y="202.5" transform="rotate(36 31.2 202.5)">⌀</text>
</g>
<g font-size="3.1">
<text x="312.8" y="246.8">Tolerancias para dimensiones lineales y angulares sin indicación individual</text>
<text x="312.8" y="250.4">de tolerancia, según ISO 2768‐1:1989</text>
<text x="312.8" y="254">Zonas de rugosidad no especificada, Ra 3.2</text>
<text x="377.7" y="285.6">A3</text>
<text x="397" y="285.9">1 /2</text>
</g>
<g font-size="2.4">
<text x="271.2" y="244.4">MATERIAL:</text>
<text x="271.3" y="251.9">ACABADO SUPERFICIAL:</text>
<text x="271.4" y="247.9">Steel, Mild</text>
<text x="271.3" y="254.6">Negro Satinado liso</text>
<text x="271.2" y="259.7">SCALE:</text>
<text x="350.6" y="260.9">DRAWN: Antonio Garcia</text>
<text x="391.2" y="260.6">28/02/2014</text>
<text x="350.6" y="267">CHECKED: Antonio GArcia</text>
<text x="391.2" y="266.6">28/02/2014</text>
<text x="350.7" y="271.4">DWG NO:</text>
<text x="350.8" y="276.8">Id. Ref:</text>
<text x="350.8" y="282.8">REV</text>
<text x="371.2" y="282.9">SIZE</text>
<text x="390.9" y="282.9">SHEET</text>
</g>
</svg>
